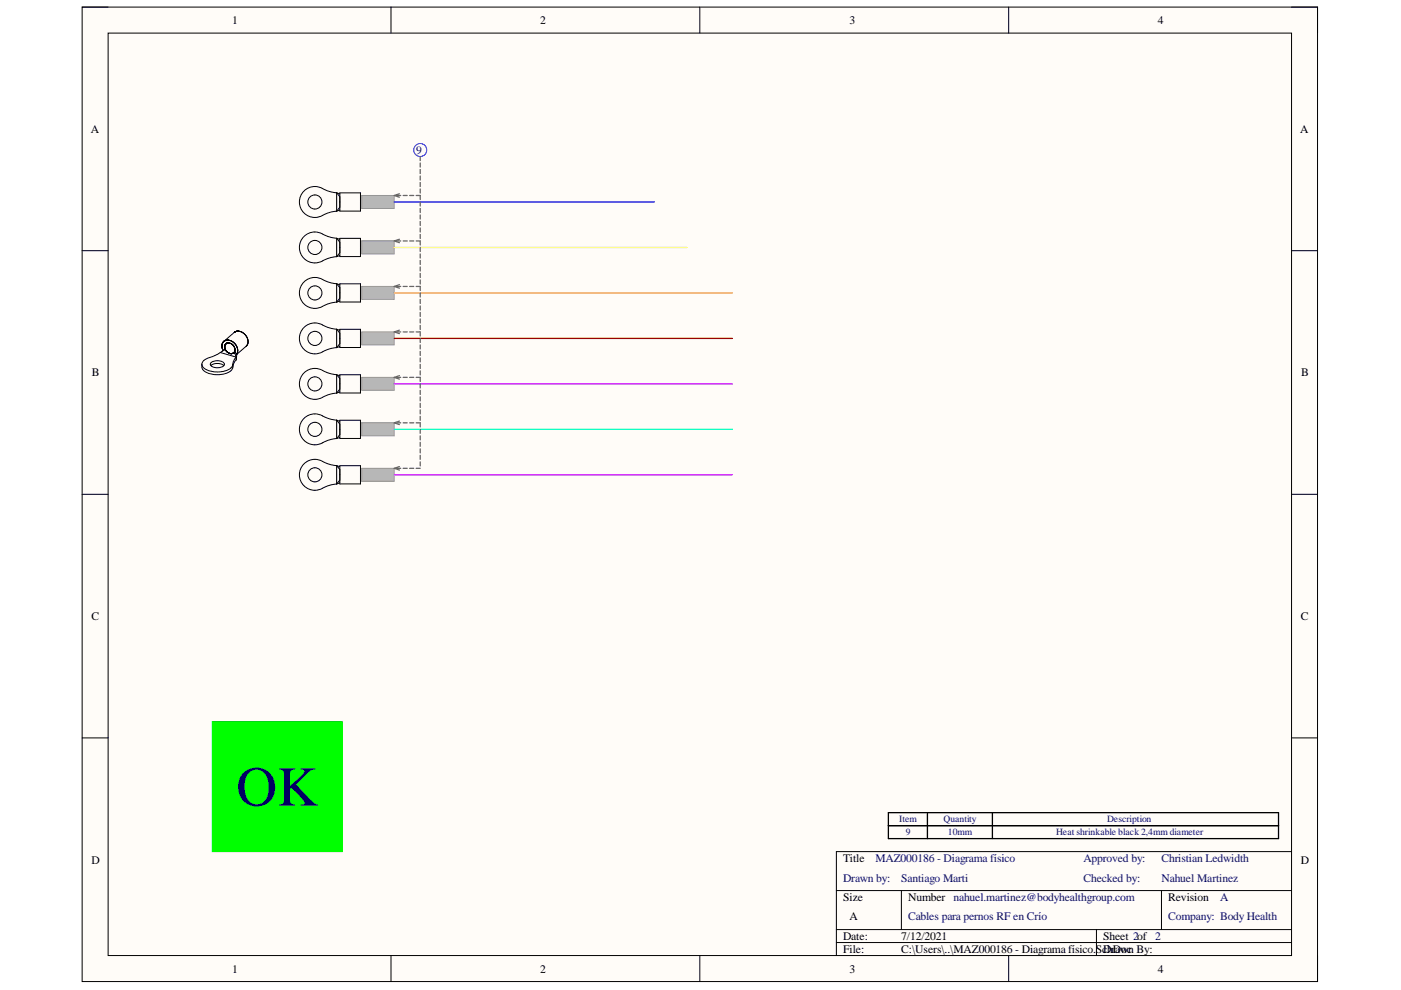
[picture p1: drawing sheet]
<svg xmlns="http://www.w3.org/2000/svg" width="297mm" height="210mm" viewBox="0 0 297 210" stroke-linecap="round" stroke-linejoin="round" font-family="sans-serif">
<path d="M17.4 1.5h261.9v206.6h-261.9z" fill-rule="evenodd" fill="#fffcf8"/>
<path d="M17.4 1.5h261.9v206.6h-261.9z" fill="none" stroke="#000" stroke-width=".21"/>
<path d="M22.9 7h250.9v195.6h-250.9z" fill-rule="evenodd" fill="#fffcf8"/>
<g fill="none" stroke="#000" stroke-width=".21">
<path d="M17.4 1.5h5.5M22.9 7h250.9v195.6h-250.9zM82.9 1.5v5.5M148.4 1.5v5.5M213.9 1.5v5.5M273.8 1.5h5.5v5.5M17.4 53.2h5.5M273.8 53.2h5.5M17.4 104.8h5.5M273.8 104.8h5.5M17.4 156.5h5.5M273.8 156.5h5.5"/>
<path d="M177.3 188.8h96.5M177.3 197.1h96.5M177.3 199.8h96.5M191.1 188.8v8.3M232.5 197.1v5.5M246.3 188.8v8.3M273.8 180.6h-96.5v22M82.9 202.6v5.5M148.4 202.6v5.5M213.9 202.6v5.5M279.3 202.6v5.5"/>
</g>
<path d="M188.4 172.3h82.7v5.5h-82.7zM188.4 175.1h82.7M196.6 172.3v5.5M210.4 172.3v5.5" fill="none" stroke="#000" stroke-width=".27"/>
<path d="M45 153h27.6v27.6h-27.6z" fill-rule="evenodd" fill="#0f0"/>
<path d="M45 153h27.6v27.6h-27.6z" fill="none" stroke="#0f0" stroke-width=".21"/>
<g fill="none" stroke="#000" stroke-width=".21">
<path d="M71.4 40.9a10 10 0 0 1-3.8-1.2 3.3 3.3 0 0 0-4 3.9 3.3 3.3 0 0 0 5.3 1.8l1.4-.5 1.1-.1M71.4 40.9v3.9M71.4 40.9l.7 .2M71.4 40.9l.7 .8M72.1 40.9h4.3v3.9h-4.3zM72.1 44.5l-.7 .3M72.1 43.9l-.7 .9M42.8 77.2a2.46 2.46 0 0 0 2.5 1.6 4 4 0 0 0 4-1.3l.1-.3M42.8 77.2a1.82 1.82 0 0 0 1.8 2.1 4.9 4.9 0 0 0 4.6-.9l.2-.6M44.7 77.5a2.23 2.23 0 0 1 2.8 0M44.8 76.9a2.32 2.32 0 0 1 2.7 .1l.1 .2a1.84 1.84 0 0 1-3 0zM46.7 74.7l-1.2 .7a3.7 3.7 0 0 0-2.6 1.5l-.1 .3"/>
<path d="M46.7 74.7l3.4 1M47.1 73.4v.1M47.1 73.3h.1M47.1 73.5v.1M47.1 73.6v.1M47.1 73.2h.1M47.1 73.1h.1M47.1 73.7h.1M47.1 73.7l.1 .3M47.1 73.8h.1M47.1 72.9v.8M47.2 72.8h-.1"/>
<path d="M47.2 74h.1M47.2 72.8h.1M47.2 72.7h.1M47.2 72.7l-.1 .4M47.3 72.6h-.1M47.3 72.6h.1M47.3 72.6l-.1 .2M47.3 72.5h.1M47.4 72.5h-.1M47.4 72.4v.1M47.4 72.4h.1M47.5 72.4h.1"/>
<path d="M47.5 72.3h.1M47.6 72.3h.1M47.6 72.3l-.4 .4M47.6 73.6h.1M47.6 73.4h.1M47.6 73.7h.1M47.7 73.8h.1M47.7 72.2v.1M47.7 73.3v.5M47.7 73.8v.1M47.7 73.8v.2M47.7 72.2l-.1 .1"/>
<path d="M47.7 72.2h.1M47.7 74l.1 .2M47.7 74h.1M47.8 72.2h-.1M47.8 74.1l-.6 .1-.1 .3M47.8 74.1l-1.1 .6M47.8 74.1h.1M47.8 72.2h.1M47.8 73h.1M47.8 74.2h.1M47.8 74.2l.3 .4M47.8 73l-.2 .4"/>
<path d="M47.9 74.3h.1M47.9 72.9l-.1 .1M47.9 72.2h.1M47.9 72.9l-.2 .4M47.9 72.9h.1M47.9 74.4h.1M47.9 72.1l-.4 .3M48 74.4h.1M48 72.9h-.1M48 72.1h-.1M48 74.4l.3 .3M48 72.8l-.1 .1"/>
<path d="M48 72.8h.1M48 72.1h.1M48.1 72.8h-.1M48.1 74.5l.1 .2M48.1 72.8h.1M48.1 72.1l-.2 .1M48.1 74.6h.1M48.2 72.8h-.1M48.2 74.6h.1M48.2 72.7l-.1 .1M48.2 72.1h.1M48.2 72.7h.1"/>
<path d="M48.2 74.7l.2 .1M48.3 74.7h.1M48.3 72.7h.1M48.3 72.7h-.1M48.3 74.7v.1M48.3 72.1h.3M48.4 72.7h-.1M48.4 74.8h.1M48.4 72.1h-.4M48.5 72.1h.1M48.5 74.8v.1M48.5 72.7h.1"/>
<path d="M48.5 74.9l.4 .1M48.5 72.1l.1 .1M48.6 72.7h.1M48.6 74.9h.1M48.6 72.2h.1M48.6 72.7h-.4M48.7 74.9h.1M48.7 72.7l.6 .4M48.7 72.2h.1M48.7 72.8h.1M48.8 72.2h.1M48.8 72.2l.3 .1"/>
<path d="M48.8 72.8h.1M48.9 72.2h.1M48.9 75h.1M49 75h.1M49 72.9l.1 .1M49 72.3l.2 .1M49.1 75h.1M49.2 72.4h.1M49.2 75h.1M49.2 73l.1 .1M49.2 72.4l.2 .1M49.3 74.9h.1"/>
<path d="M49.3 74.9l-.5 .1M49.3 73.1h.1M49.4 74.9l-.1 .1M49.4 74.9h-.1M49.4 73.1l.1 .2M49.4 77.2v.6M49.4 72.5h.1M49.4 72.5l.1 .1M49.4 73.2l.1 .1M49.4 72.5l.6 .7M49.5 74.9h-.1M49.5 73.3h.1"/>
<path d="M49.5 73.3l.1 .1M49.5 74.8l-.1 .1M49.5 74.8v.1M49.6 74.8h.1M49.6 74.8l-.1 .1M49.6 73.4v.1M49.6 74.8h-.1M49.6 72.7h.1M49.6 73.5h.1M49.6 73.5l.1 .1M49.6 74.7v.1M49.6 74.7h.1"/>
<path d="M49.6 70.5l-2.1 1.9M49.7 70.5h.1M49.7 73.6v.1M49.7 74.7h-.1M49.7 74.6v.1M49.7 74.6l.5 .5M49.7 74.6l.4 1.1M49.7 70.4h.1M49.7 73.7l.1 .1M49.7 70.4v.1M49.7 72.8h.1M49.8 70.4h-.1"/>
<path d="M49.8 73.8h.1M49.8 70.4h.1M49.8 70.4l-.1 .1M49.8 74.5l-.1 .1M49.8 73.8v.1M49.8 73.9v.4M49.8 72.9h.1M49.8 74.4h.1M49.8 74v.1M49.8 74.3l-.1 .2M49.9 73l.1 .1M49.9 70.3h.1"/>
<path d="M50 70.3l-.2 .1M50 70.3h-.1M50 70.3h.1M50 73.2h.1M50.1 73.2l.1 .4M50.1 70.3h-.2M50.1 76.3a2.22 2.22 0 0 0-.7 1.5M50.1 75.7a2.21 2.21 0 0 0-.7 1.5M50.1 75.7v.6M50.1 70.3h.1M50.2 70.2h.1M50.2 75.1l-.1 1.2"/>
<path d="M50.2 75v.1M50.2 73.6l.2 .6M50.2 70.2l-.2 .1M50.3 73.6h.1M50.3 75h.1M50.3 70.2h.1M50.3 73.7h.1M50.3 73.8h.1M50.4 74.7l-.2 .3M50.4 74h.1M50.4 74.6v.1M50.4 74.1h.1"/>
<path d="M50.4 74.2v.3M50.4 74.2v.1M50.4 74.4v.2M50.6 70.2h.1M50.7 70.2h.1M50.7 70.2l-.6 .1M50.8 70.2l.1 .1M50.8 70.3h.1M50.9 70.3h.1M51 70.3l.9 .6M51.2 70.4h.1M51.3 70.4h.1"/>
<path d="M51.4 70.5h.1M51.7 70.7h.1M51.8 70.8l.1 .1M51.9 70.9l.1 .1M52 71l.6 1.2M52 71h.1M52.4 73.1v.1M52.5 73v.1M52.5 72.9l-.3 .5-2 1.7M52.6 72.1h.1M52.6 72.7v.1M52.6 72.2v.4"/>
<path d="M52.6 72.6v.1M52.6 72.2h.1M52.6 72.3v.1M52.6 72.5l-.1 .5"/>
<circle cx="66.8" cy="42.8" r="1.5"/>
</g>
<path d="M76.7 41.4h6.9v2.8h-6.9z" fill-rule="evenodd" fill="#b7b7b7"/>
<path d="M76.7 41.4h6.9v2.8h-6.9z" fill="none" stroke="#999" stroke-width=".21"/>
<path d="M83.6 42.8h55.1" fill="none" stroke="#00f" stroke-width=".27"/>
<g fill="none" stroke="#000" stroke-width=".21">
<path d="M71.4 50.5a10 10 0 0 1-3.8-1.2 3.3 3.3 0 0 0-4 3.9 3.3 3.3 0 0 0 5.3 1.9l.9-.4 1.6-.3M71.4 50.5v3.9M71.4 50.5l.7 .3M71.4 50.5l.7 .9M72.1 50.5h4.3v3.9h-4.3zM72.1 54.2l-.7 .2M72.1 53.6l-.7 .8"/>
<circle cx="66.8" cy="52.5" r="1.5"/>
</g>
<path d="M76.7 51.1h6.9v2.7h-6.9z" fill-rule="evenodd" fill="#b7b7b7"/>
<path d="M76.7 51.1h6.9v2.7h-6.9z" fill="none" stroke="#999" stroke-width=".21"/>
<path d="M83.6 52.5h62" fill="none" stroke="#ff0" stroke-width=".27"/>
<g fill="none" stroke="#000" stroke-width=".21">
<path d="M71.4 60.2a9.9 9.9 0 0 1-3.8-1.3 3.3 3.3 0 0 0-4 3.9 3.3 3.3 0 0 0 5.3 1.9l.9-.4 1.6-.2M71.4 60.2v3.9M71.4 60.2l.7 .2M71.4 60.2l.7 .8M72.1 60.2h4.3v3.8h-4.3zM72.1 63.8l-.7 .3M72.1 63.2l-.7 .9"/>
<circle cx="66.8" cy="62.1" r="1.5"/>
</g>
<path d="M76.7 60.7h6.9v2.8h-6.9z" fill-rule="evenodd" fill="#b7b7b7"/>
<path d="M76.7 60.7h6.9v2.8h-6.9z" fill="none" stroke="#999" stroke-width=".21"/>
<path d="M83.6 62.1h71.7" fill="none" stroke="#f90" stroke-width=".27"/>
<g fill="none" stroke="#000" stroke-width=".21">
<path d="M71.4 69.8a10 10 0 0 1-3.8-1.2 3.3 3.3 0 0 0-4 3.9 3.3 3.3 0 0 0 5.3 1.9l1.4-.6 1.1-.1M71.4 69.8v3.9M71.4 69.8l.7 .2M71.4 69.8l.7 .8M72.1 69.8h4.3v3.9h-4.3zM72.1 73.5l-.7 .2M72.1 72.9l-.7 .8"/>
<circle cx="66.8" cy="71.7" r="1.5"/>
</g>
<path d="M76.7 70.4h6.9v2.7h-6.9z" fill-rule="evenodd" fill="#b7b7b7"/>
<path d="M76.7 70.4h6.9v2.7h-6.9z" fill="none" stroke="#999" stroke-width=".21"/>
<path d="M83.6 71.8h71.7" fill="none" stroke="#980000" stroke-width=".27"/>
<g fill="none" stroke="#000" stroke-width=".21">
<path d="M71.4 79.4a10 10 0 0 1-3.8-1.2 3.3 3.3 0 0 0-4 3.9 3.3 3.3 0 0 0 5.3 1.9l1.4-.5 1.1-.2M71.4 79.4v3.9M71.4 79.4l.7 .3M71.4 79.4l.7 .9M72.1 79.5h4.3v3.8h-4.3zM72.1 83.1l-.7 .2M72.1 82.5l-.7 .8"/>
<circle cx="66.8" cy="81.4" r="1.5"/>
</g>
<path d="M76.7 80h6.9v2.8h-6.9z" fill-rule="evenodd" fill="#b7b7b7"/>
<path d="M76.7 80h6.9v2.8h-6.9z" fill="none" stroke="#999" stroke-width=".21"/>
<path d="M83.6 81.4h71.7" fill="none" stroke="#90f" stroke-width=".27"/>
<g fill="none" stroke="#000" stroke-width=".21">
<path d="M71.4 89.1a10 10 0 0 1-3.8-1.2 3.3 3.3 0 0 0-4 3.9 3.3 3.3 0 0 0 5.3 1.8l.9-.3 1.6-.3M71.4 89.1v3.9M71.4 89.1l.7 .2M71.4 89.1l.7 .8M72.1 89.1h4.3v3.9h-4.3zM72.1 92.7l-.7 .3M72.1 92.1l-.7 .9"/>
<circle cx="66.8" cy="91" r="1.5"/>
</g>
<path d="M76.7 89.7h6.9v2.7h-6.9z" fill-rule="evenodd" fill="#b7b7b7"/>
<path d="M76.7 89.7h6.9v2.7h-6.9z" fill="none" stroke="#999" stroke-width=".21"/>
<path d="M83.6 91h71.7" fill="none" stroke="#0ff" stroke-width=".27"/>
<g fill="none" stroke="#000" stroke-width=".21">
<path d="M71.4 98.7a9.9 9.9 0 0 1-3.8-1.2 3.3 3.3 0 0 0-4 3.9 3.3 3.3 0 0 0 5.3 1.9l.9-.4 1.6-.3M71.4 98.7v3.9M71.4 98.7l.7 .3M71.4 98.7l.7 .9M72.1 98.7h4.3v3.9h-4.3zM72.1 102.4l-.7 .2M72.1 101.8l-.7 .8"/>
<circle cx="66.8" cy="100.7" r="1.5"/>
</g>
<path d="M76.7 99.3h6.9v2.8h-6.9z" fill-rule="evenodd" fill="#b7b7b7"/>
<path d="M76.7 99.3h6.9v2.8h-6.9z" fill="none" stroke="#999" stroke-width=".21"/>
<path d="M83.6 100.7h71.7" fill="none" stroke="#f0f" stroke-width=".27"/>
<circle cx="89.1" cy="31.8" r="1.38" fill="none" stroke="#00f" stroke-width=".21"/>
<g fill="none" stroke="#666" stroke-width=".27">
<path d="M89.1 33.2v.8M89.1 34.6v.8M89.1 35.9v.9M89.1 37.3v.9M89.1 38.7v.9M84.1 41.4h.9M84.1 51.1h.9M84.7 41.1l-1.1 .3 1.1 .4M84.7 50.7l-1.1 .4 1.1 .4M85.5 41.4h.8M85.5 51.1h.8M86.9 41.4h.8"/>
<path d="M86.9 51.1h.8M88.2 41.4h.9v.9M88.2 51.1h.9v.8M89.1 40.1v.8M89.1 42.8v.9M89.1 44.2v.9M89.1 45.6v.8M89.1 47v.8M89.1 48.3v.9M89.1 49.7v.9M89.1 52.5v.8M89.1 53.8v.9"/>
<path d="M89.1 55.2v.9M89.1 56.6v.9M89.1 58v.8M89.1 59.4v.8M84.1 60.7h.9M84.1 70.4h.9M84.7 60.4l-1.1 .3 1.1 .4M84.7 70l-1.1 .4 1.1 .3M84.7 79.6l-1.1 .4 1.1 .4M85.5 60.7h.8M85.5 70.4h.8M86.9 60.7h.8"/>
<path d="M86.9 70.4h.8M88.2 60.7h.9v.9M88.2 70.4h.9v.8M89.1 62.1v.9M89.1 63.5v.8M89.1 64.9v.8M89.1 66.2v.9M89.1 67.6v.9M89.1 69v.9M89.1 71.8v.8M89.1 73.1v.9M89.1 74.5v.9"/>
<path d="M89.1 75.9v.8M89.1 77.3v.8M89.1 78.6v.9M84.1 80h.9M84.1 89.7h.9M84.1 99.3h.9M84.7 89.3l-1.1 .4 1.1 .3M84.7 98.9l-1.1 .4 1.1 .4M85.5 80h.8M85.5 89.7h.8M85.5 99.3h.8M86.9 80h.8"/>
<path d="M86.9 89.7h.8M86.9 99.3h.8M88.2 80h.9v.9M88.2 89.7h.9v.8M88.2 99.3h.9M89.1 81.4v.9M89.1 82.8v.8M89.1 84.1v.9M89.1 85.5v.9M89.1 86.9v.9M89.1 88.3v.8M89.1 91v.9"/>
<path d="M89.1 92.4v.9M89.1 93.8v.8M89.1 95.2v.8M89.1 96.5v.9M89.1 97.9v.9"/>
</g>
<text font-size="11.9" fill="#000080" x="50.1" y="170.8">OK</text>
<g font-size="2.5">
<text x="49.2" y="5.1">1</text>
<text x="114.5" y="5.1">2</text>
<text x="180.1" y="5.1">3</text>
<text x="245.5" y="5.1">4</text>
<text x="19.3" y="28.1">A</text>
<text x="275.7" y="28.1">A</text>
<text x="19.5" y="79.8">B</text>
<text x="275.9" y="79.8">B</text>
<text x="19.4" y="131.5">C</text>
<text x="275.8" y="131.5">C</text>
<text x="19.4" y="183.1">D</text>
<text x="178.7" y="182.8">Title</text>
<text x="275.8" y="183.1">D</text>
<text x="178.7" y="191">Size</text>
<text x="192.5" y="191">Number nahuel.martinez@bodyhealthgroup.com</text>
<text x="247.7" y="191">Revision</text>
<text x="180.1" y="195.2">A</text>
<text x="178.7" y="199.3">Date:</text>
<text x="178.7" y="202.1">File:</text>
<text x="191.1" y="199.3">7/12/2021</text>
<text x="191.1" y="202.1">C:\Users\..\MAZ000186 - Diagrama físico.ScDrawn By:</text>
<text x="233.9" y="199.3">Sheet 2of 2</text>
<text x="234.8" y="202.1">hDoc</text>
<text x="49.2" y="206.2">1</text>
<text x="114.5" y="206.2">2</text>
<text x="180.1" y="206.2">3</text>
<text x="245.5" y="206.2">4</text>
</g>
<g font-size="2.5" fill="#000080">
<text x="88.2" y="32.6">9</text>
<text x="185.6" y="182.8">MAZ000186 - Diagrama físico</text>
<text x="229.8" y="182.8">Approved by:</text>
<text x="246.2" y="182.8">Christian Ledwidth</text>
<text x="178.7" y="187">Drawn by:</text>
<text x="191.1" y="187">Santiago Marti</text>
<text x="229.8" y="187">Checked by:</text>
<text x="246.2" y="187">Nahuel Martinez</text>
<text x="258.7" y="191">A</text>
<text x="192.5" y="195.2">Cables para pernos RF en Crío</text>
<text x="247.7" y="195.2">Company: Body Health</text>
</g>
<g font-size="2" fill="#000080">
<text x="190.7" y="174.4">Item</text>
<text x="192" y="177.1">9</text>
<text x="200.1" y="174.4">Quantity</text>
<text x="201" y="177.1">10mm</text>
<text x="223.9" y="177.1">Heat shrinkable black 2,4mm diameter</text>
<text x="234.7" y="174.4">Description</text>
</g>
</svg>
